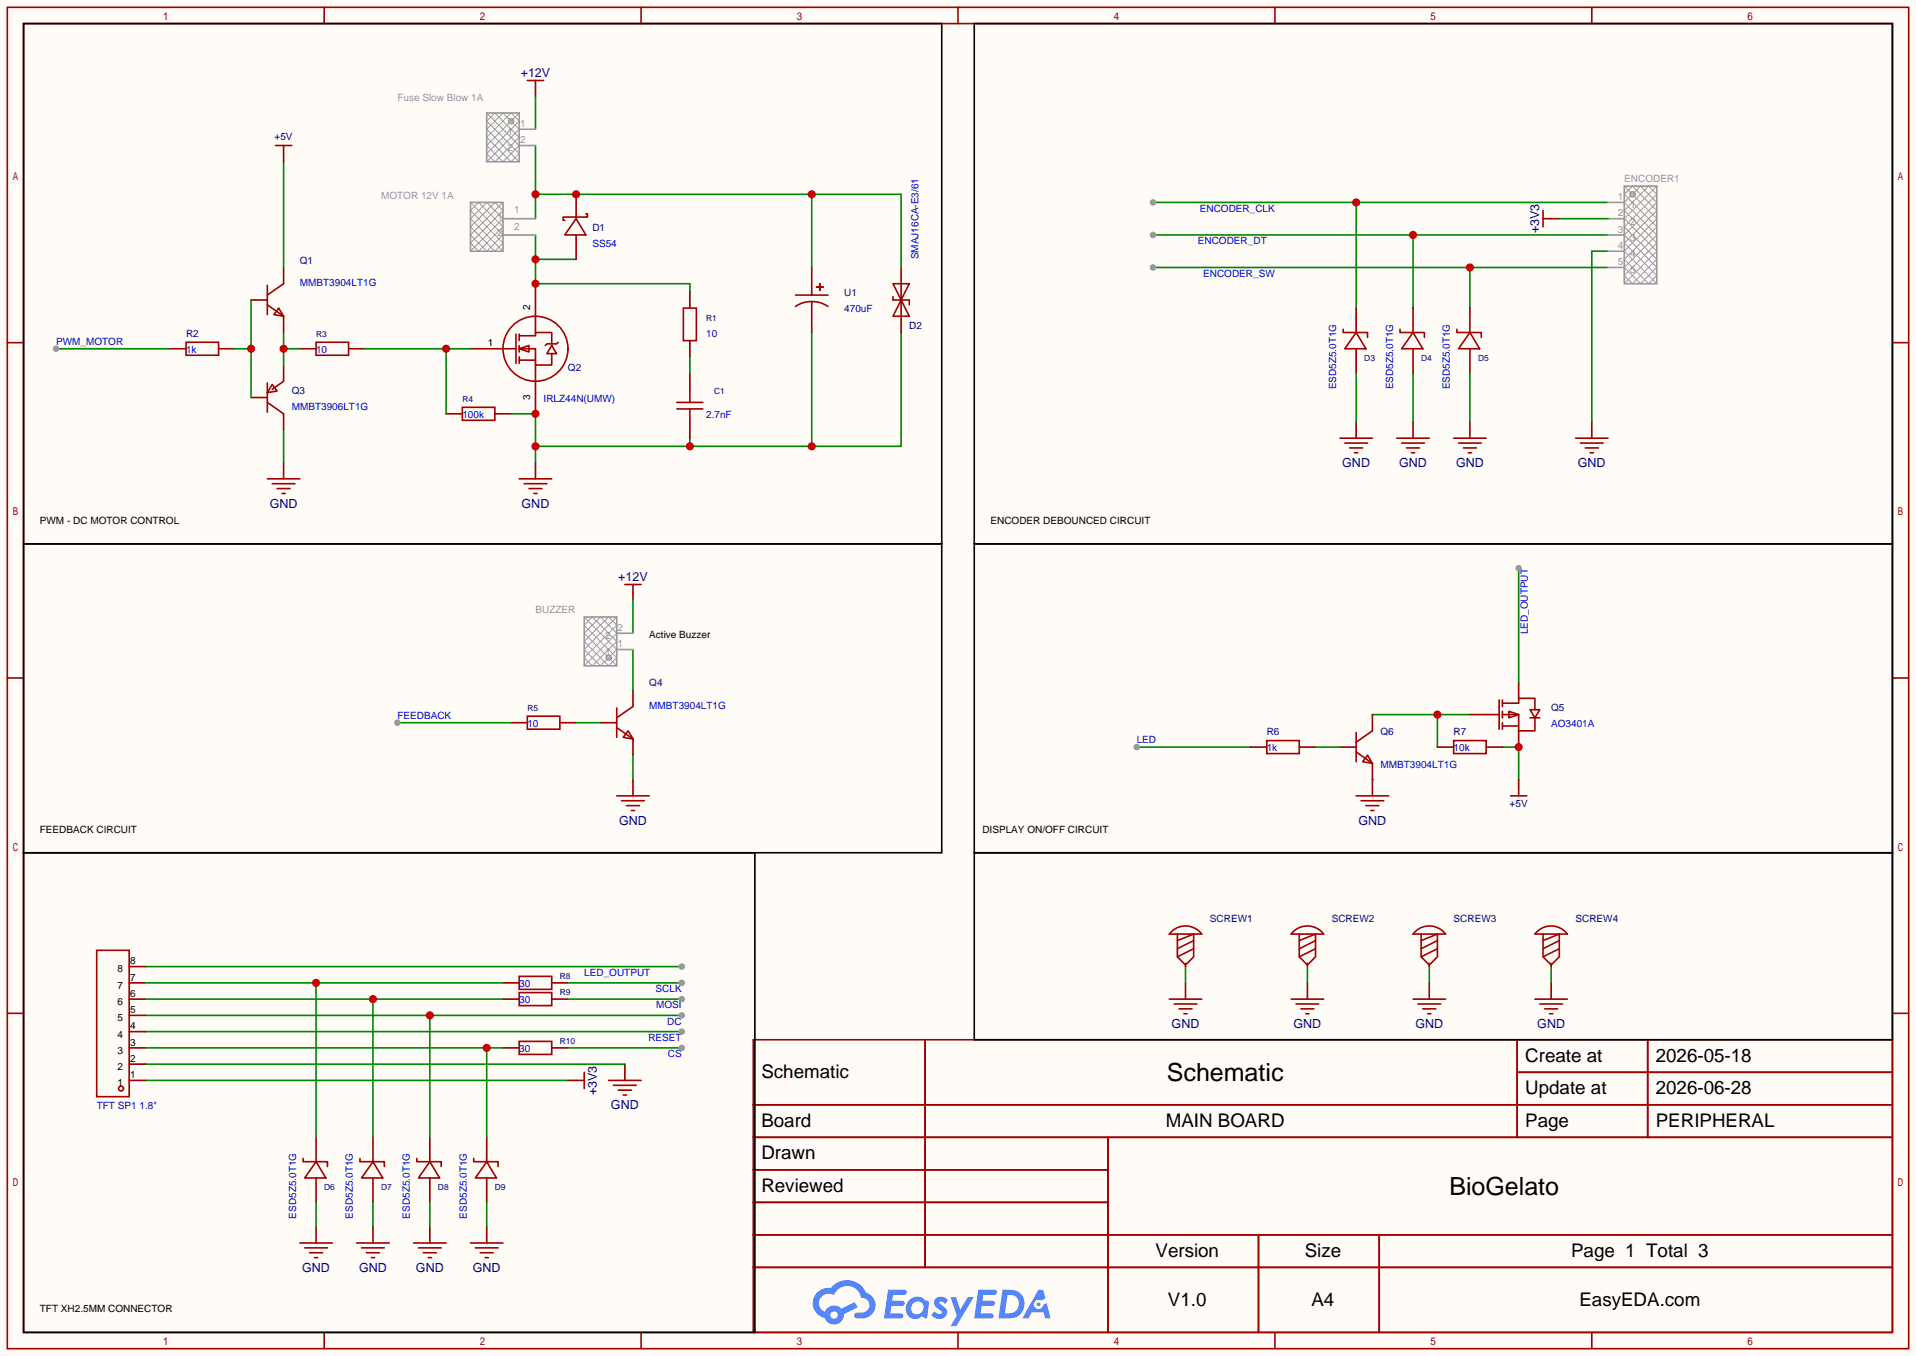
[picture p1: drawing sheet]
<svg xmlns="http://www.w3.org/2000/svg" width="299mm" height="212mm" viewBox="0 0 299 212" stroke-linecap="round" stroke-linejoin="round" font-family="sans-serif">
<path d="M0 0h299.5v211.8h-299.5z" fill="#fffcf7"/>
<g fill="none" stroke="#a10000" stroke-width=".25">
<path d="M1.1 1.1h297.2v209.6h-297.2zM3.7 3.7h292.1v204.5h-292.1zM50.7 1.1v2.6M100.2 1.1v2.6M149.7 1.1v2.6M199.3 1.1v2.6M248.8 1.1v2.6M1.1 53.5h2.6M295.8 53.5h2.5M1.1 105.9h2.6M295.8 105.9h2.5M1.1 158.3h2.6"/>
<path d="M295.8 158.3h2.5M117.7 162.4h178.1v45.8h-178.1zM117.7 172.6h178.1M117.7 177.7h178.1M144.6 162.4v35.6M173.2 177.7v30.5M237.1 162.4v15.3M237.1 167.5h58.7M257.5 162.4v15.3M117.7 182.8h55.5M117.7 192.9h178.1M117.7 187.8h55.5"/>
<path d="M117.7 198h178.1M196.7 192.9v15.3M215.6 192.9v15.3M50.7 208.2v2.5M100.2 208.2v2.5M149.7 208.2v2.5M199.3 208.2v2.5M248.8 208.2v2.5"/>
</g>
<g fill="#5487ff">
<path d="M146.3 202.8a1.3 1.3 0 0 1 1.8 .3l-.4 .6a.54 .54 0 0 0-.9-.2l.1 .1a2.32 2.32 0 0 1 1.1 1.4 1.36 1.36 0 0 1-1.1 1.1 1.36 1.36 0 0 1-1.4-.7l.6-.6a.7 .7 0 0 0 1.1 .3l-.1-.3a1.6 1.6 0 0 1-1.1-1.6z"/>
<path d="M148.6 202.7h.8l.7 1.9 1.2-1.9h.9l-2.7 4.5h-.9l.9-1.7z"/>
<path d="M138.8 201.5h1.6a1.31 1.31 0 0 1 1.3 .2 .4 .4 0 0 1-.4 .6h-1.7l-.2 .9h1.7a.4 .4 0 0 1 .3 .4 .4 .4 0 0 1-.4 .4h-1.7l-.1 1.2h.8a1.23 1.23 0 0 1 1.1 .2 .39 .39 0 0 1-.3 .6h-2.6z"/>
<path d="M152.9 201.5h1.6a1.32 1.32 0 0 1 1.3 .2 .39 .39 0 0 1-.4 .6h-1.7l-.2 .9h1.7a.4 .4 0 0 1 .3 .4 .4 .4 0 0 1-.4 .4h-1.7l-.1 1.2h.8a1.23 1.23 0 0 1 1.1 .2 .39 .39 0 0 1-.3 .6h-2.6z"/>
<path d="M162.3 201.5h.7l.4 1.3-.7 .4a.75 .75 0 0 0-1.1 .3 .75 .75 0 0 0 .5 1 .75 .75 0 0 0 1-.6l.5-.3 .6 2.4h-.8l-.3-1h-1.8l-.6 1h-.9z"/>
<path d="M156.7 201.5l-.6 4.5h1.4a2.27 2.27 0 0 0 2.5-1.7 2.27 2.27 0 0 0-1.3-2.7zM157.5 202.3a1.5 1.5 0 0 1 1.8 1.5 1.5 1.5 0 0 1-2 1.4h-.2z"/>
<path d="M142.1 203.1a1.62 1.62 0 0 0-.4 2.1 1.62 1.62 0 0 0 2.1 .7l.3-.3 .4 .3 .4 .1 .3-2.5-.2-.3h-.1a.57 .57 0 0 1-.6-.4 1.73 1.73 0 0 0-2.2 .3zM142.7 203.6a.96 .96 0 0 1 1.5 0 .96 .96 0 0 1-.2 1.5 .95 .95 0 0 1-1.4-.1 .95 .95 0 0 1 .1-1.4z"/>
<path d="M127.8 201.9a2.37 2.37 0 0 0 1.1 4 1.54 1.54 0 0 0 1.8 1 1.54 1.54 0 0 0 1.2-1.6l2.2-1.1-.5-.8-2.1 1.1a1.57 1.57 0 0 0-2.6 .4 1.5 1.5 0 0 1-.7-2.1 1.5 1.5 0 0 1 2.1-.5 2.23 2.23 0 0 1 2.3-1.4 2.23 2.23 0 0 1 2 1.8 1.16 1.16 0 0 1 1.3 1.1 1.16 1.16 0 0 1-1.1 1.3h-.7a.47 .47 0 0 0-.6 .3 .47 .47 0 0 0 .5 .6 2.23 2.23 0 0 0 2.2-.7 2.23 2.23 0 0 0 .4-2.3 2.16 2.16 0 0 0-1.3-1.1 3.2 3.2 0 0 0-5.4-.7h-.4a2.55 2.55 0 0 0-1.7 .7zM129.8 205.4a.58 .58 0 0 1 1.1 0 .58 .58 0 0 1-1.1 0z"/>
<circle cx="162.3" cy="203.8" r=".28"/>
</g>
<g fill="none" stroke="#a10000" stroke-width=".25">
<path d="M29.1 53.5h5.1v2h-5.1zM41.8 47.6l2.5 1.8M41.8 44.6v4.5M41.8 59.8v4.6M43.6 48.1l.7 1.3-1.5-.3zM44.3 44.3l-2.5 1.8M44.3 59.6l-1.8 1.2M49.4 53.5h5.1v2h-5.1zM78.6 54.5h2M80.6 52.2v4.6M81.2 52.5h2.5v-.6h2.5v1.8M81.2 54.5h2.5v2.5h2.5v-1.8"/>
<path d="M81.2 54.5l1.5-.5v1zM81.2 56.3h2.5M81.2 52.2v1M81.2 54v1M81.2 55.8v1M83.7 49.4v2.5M83.7 57v2.6M86.2 54l.8 1.2h-1.5zM87.2 53.5l-.2 .2h-1.5l-.3 .3M41.8 62.9l2.5 1.7M42.5 60.1l.8 1-1.5 .2zM72.3 63.6h5v2.1h-5z"/>
<path d="M82.4 111.9h5.1v2h-5.1z"/>
<circle cx="83.7" cy="54.5" r="5.1"/>
</g>
<g fill="none" stroke="#870000" stroke-width=".25">
<path d="M26.5 54.5h2.6M34.2 54.5h2.5M39.2 46.9h2.6M44.3 41.8v2.5M44.3 49.4v2.5M44.3 57v2.6M46.9 54.5h2.5M54.5 54.5h2.5M73.5 54.5h5.1M83.7 44.3v5.1M83.7 59.6v5M39.2 62.1h2.6"/>
<path d="M44.3 64.6v2.6M69.7 64.6h2.6M77.3 64.6h2.6M79.9 112.9h2.5M87.5 112.9h2.5"/>
</g>
<path d="M44.3 51.9v5.1M44.3 54.5h2.6" fill="none" stroke="#008700" stroke-width=".25"/>
<circle cx="44.3" cy="54.5" r=".63" fill="#c00"/>
<path d="M36.7 54.5h2.5M39.2 46.9v15.2" fill="none" stroke="#008700" stroke-width=".25"/>
<circle cx="39.2" cy="54.5" r=".63" fill="#c00"/>
<path d="M57 54.5h16.5M69.7 54.5v10.1" fill="none" stroke="#008700" stroke-width=".25"/>
<circle cx="69.7" cy="54.5" r=".63" fill="#c00"/>
<path d="M83.7 72.3v2.5" fill="none" stroke="#870000" stroke-width=".25"/>
<path d="M81.2 74.8h5M81.9 75.6h3.6M82.7 76.3h2M83.4 77.1h.5" fill="none" stroke="#a10000" stroke-width=".25"/>
<path d="M126.9 51.9v17.8M140.8 51.9v17.8h-57.1M79.9 64.6h3.8v7.7M107.8 68.5v1.2" fill="none" stroke="#008700" stroke-width=".25"/>
<g fill="#c00">
<circle cx="83.7" cy="64.6" r=".63"/>
<circle cx="83.7" cy="69.7" r=".63"/>
<circle cx="107.8" cy="69.7" r=".63"/>
<circle cx="126.9" cy="69.7" r=".63"/>
</g>
<path d="M83.7 36.7v7.6h24.1v1.3M83.7 40.5h6.3" fill="none" stroke="#008700" stroke-width=".25"/>
<g fill="#c00">
<circle cx="83.7" cy="40.5" r=".63"/>
<circle cx="83.7" cy="44.3" r=".63"/>
</g>
<path d="M124.3 47.9a4.6 4.6 0 0 1 5.1 0M124.3 46.1h5.1M127.6 44.8l1.1 .1zM128.1 44.3v1zM41.8 74.8h5.1M42.5 75.6h3.6M43.3 76.3h2M44.1 77.1h.5" fill="none" stroke="#a10000" stroke-width=".25"/>
<path d="M126.9 41.8v4.3M126.9 47.1v4.8M44.3 72.3v2.5" fill="none" stroke="#870000" stroke-width=".25"/>
<path d="M8.8 54.5h17.7M44.3 67.2v5.1" fill="none" stroke="#008700" stroke-width=".25"/>
<circle cx="8.8" cy="54.5" r=".51" fill="#999"/>
<path d="M3.7 3.7h143.5v81.3h-143.5z" fill="none" stroke="#000" stroke-width=".25"/>
<path d="M62.1 112.9h17.8" fill="none" stroke="#008700" stroke-width=".25"/>
<circle cx="62.1" cy="112.9" r=".51" fill="#999"/>
<path d="M3.7 85h143.5v48.2h-143.5z" fill="none" stroke="#000" stroke-width=".25"/>
<path d="M214.5 111.6h15.2M224.7 111.6v5.1M234.8 116.7h2.6v5.1" fill="none" stroke="#008700" stroke-width=".25"/>
<circle cx="224.7" cy="111.6" r=".63" fill="#c00"/>
<path d="M232.3 111.6h2M234.3 109.3v4.6M234.8 111.6h2.6v2.6h2.5v-2.1M234.8 109.9h2.6v-.8h2.5v1.8M234.8 113.4h2.6M234.8 109.3v1.1M234.8 111.1v1M234.8 112.9v1M235.8 111.1l1.6 .5-1.6 .5zM239.1 110.9h1.6l-.8 1.2zM239.1 112.1h1.6" fill="none" stroke="#a10000" stroke-width=".25"/>
<path d="M229.7 111.6h2.6M237.4 106.6v2.5M237.4 114.2v2.5" fill="none" stroke="#870000" stroke-width=".25"/>
<circle cx="237.4" cy="116.7" r=".63" fill="#c00"/>
<path d="M3.7 133.2h114.3v75h-114.3z" fill="none" stroke="#000" stroke-width=".25"/>
<path d="M177.7 116.7h17.8" fill="none" stroke="#008700" stroke-width=".25"/>
<circle cx="177.7" cy="116.7" r=".51" fill="#999"/>
<path d="M180.2 36.7h71.1M220.9 36.7v11.4" fill="none" stroke="#008700" stroke-width=".25"/>
<circle cx="220.9" cy="36.7" r=".63" fill="#c00"/>
<circle cx="180.2" cy="36.7" r=".51" fill="#999"/>
<path d="M180.2 31.6h71.1M212 31.6v16.5" fill="none" stroke="#008700" stroke-width=".25"/>
<circle cx="212" cy="31.6" r=".63" fill="#c00"/>
<circle cx="180.2" cy="31.6" r=".51" fill="#999"/>
<path d="M180.2 41.8h71.1M229.7 41.8v6.3" fill="none" stroke="#008700" stroke-width=".25"/>
<circle cx="229.7" cy="41.8" r=".63" fill="#c00"/>
<circle cx="180.2" cy="41.8" r=".51" fill="#999"/>
<path d="M152.3 3.7h143.5v81.3h-143.5z" fill="none" stroke="#000" stroke-width=".25"/>
<path d="M83.7 13.8v1.3M237.4 121.8v1.3M97.7 166.2v2.6" fill="none" stroke="#870000" stroke-width=".25"/>
<path d="M82.4 12.6h2.6M83.7 12.6v1.2M236.1 124.3h2.5M237.4 123.1v1.2M95.1 168.8h5.1M95.9 169.5h3.5M96.6 170.3h2.1M97.4 171.1h.5" fill="none" stroke="#a10000" stroke-width=".25"/>
<path d="M44.3 25.3v16.5M22.7 161.2h83.9" fill="none" stroke="#008700" stroke-width=".25"/>
<circle cx="106.6" cy="161.2" r=".51" fill="#999"/>
<path d="M22.7 158.6h83.9M67.2 158.6v19.1" fill="none" stroke="#008700" stroke-width=".25"/>
<circle cx="67.2" cy="158.6" r=".63" fill="#c00"/>
<circle cx="106.6" cy="158.6" r=".51" fill="#999"/>
<path d="M237.4 88.8v17.8M22.7 168.8h66.1M22.7 166.2h75" fill="none" stroke="#008700" stroke-width=".25"/>
<circle cx="237.4" cy="88.8" r=".51" fill="#999"/>
<path d="M22.7 151h83.9" fill="none" stroke="#008700" stroke-width=".25"/>
<circle cx="106.6" cy="151" r=".51" fill="#999"/>
<path d="M152.3 85h143.5v48.2h-143.5zM152.3 133.2h143.5v29.2h-143.5z" fill="none" stroke="#000" stroke-width=".25"/>
<g fill="none" stroke="#870000" stroke-width=".25">
<path d="M44.3 24v1.3M90 30.4v3.8M90 36.7v3.8M242.4 34.2h1.3M140.8 41.8v10.1M248.8 65.9v2.6M98.9 92.6v1.3M93.9 112.9h2.5M98.9 107.8v2.6M98.9 115.4v2.6M195.5 116.7h2.5M203.1 116.7h2.5"/>
<path d="M209.4 116.7h2.6M214.5 111.6v2.6M214.5 119.3v5M224.7 116.7h2.5M232.3 116.7h2.5M98.9 121.8v2.5M20.2 158.6h2.5M20.2 156.1h2.5M20.2 153.5h2.5M20.2 151h2.5M185.3 153.5v2.6M204.3 153.5v2.6"/>
<path d="M223.4 153.5v2.6M242.4 153.5v2.6M20.2 168.8h2.5M20.2 166.2h2.5M20.2 163.7h2.5M20.2 161.2h2.5M88.8 168.8h1.2"/>
</g>
<g fill="none" stroke="#a10000" stroke-width=".25">
<path d="M43.1 22.7h2.5M44.3 22.7v1.3M90 34.2l1.6 2.5h-3.3zM91.6 33.4h.2v.5h-3.8v.5h.3M241.2 32.9v2.5M241.2 34.2h1.2M139.6 44.3h2.5l-1.3 2.6zM139.6 46.4v.5h2.5v.7M140.8 46.9l1.3 2.5h-2.5zM246.3 68.5h5M247 69.2h3.6M247.8 70h2"/>
<path d="M248.5 70.7h.5M97.7 91.3h2.5M98.9 91.3v1.3M96.4 113.7l2.5 1.7M96.4 110.6v4.6M98.2 114.2l.7 1.2-1.5-.2zM98.9 110.4l-2.5 1.7M198 115.7h5.1v2h-5.1zM212 117.5l2.5 1.8M212 114.4v4.6M213.7 118l.8 1.3-1.5-.3zM214.5 114.2l-2.5 1.8"/>
<path d="M227.2 115.7h5.1v2h-5.1zM96.4 124.3h5.1M97.2 125.1h3.5M97.9 125.9h2M98.7 126.6h.5M212 124.3h5M212.7 125.1h3.6M213.5 125.9h2M214.2 126.6h.6M15.1 148.5h5.1v22.8h-5.1zM182.8 156.1h5M183.5 156.8h3.6"/>
<path d="M184.3 157.6h2M185 158.4h.5M201.8 156.1h5.1M202.6 156.8h3.5M203.3 157.6h2.1M204.1 158.4h.5M220.9 156.1h5M221.6 156.8h3.6M222.4 157.6h2M223.1 158.4h.5M239.9 156.1h5.1M240.7 156.8h3.5"/>
<path d="M241.4 157.6h2.1M242.2 158.4h.5M90 168.8h1.3M91.3 167.5v2.6"/>
<circle cx="18.9" cy="170.1" r=".38"/>
</g>
<g fill="none" stroke="#008700" stroke-width=".25">
<path d="M83.7 15.1v5.1M83.7 22.7v11.5M83.7 30.4h57.1v11.4M126.9 30.4v11.4M251.3 39.2h-2.5v26.7M98.9 93.9v5M90 112.9h3.9M98.9 101.5v6.3M98.9 118v3.8M205.6 116.7h3.8M214.5 121.8h.1M185.3 151v2.5"/>
<path d="M204.3 151v2.5M223.4 151v2.5M242.4 151v2.5"/>
</g>
<g fill="#c00">
<circle cx="90" cy="30.4" r=".63"/>
<circle cx="83.7" cy="30.4" r=".63"/>
<circle cx="126.9" cy="30.4" r=".63"/>
</g>
<g fill="none" stroke="#870000" stroke-width=".25">
<path d="M107.8 45.6v2.5M107.8 53.2v2.6M107.8 58.3v2.5M212 48.1v3.8M212 54.5v3.8M220.9 48.1v3.8M220.9 54.5v3.8M229.7 48.1v3.8M229.7 54.5v3.8M107.8 65.9v2.6M212 65.9v2.6M220.9 65.9v2.6"/>
<path d="M229.7 65.9v2.6M78.6 153.5h2.6M78.6 156.1h2.6M86.2 153.5h2.6M86.2 156.1h2.6M49.4 177.7v3.8M58.3 177.7v3.8M67.2 177.7v3.8M76.1 177.7v3.8M78.6 163.7h2.6M86.2 163.7h2.6M49.4 184v3.8"/>
<path d="M49.4 191.6v2.6M58.3 184v3.8M58.3 191.6v2.6M67.2 184v3.8M67.2 191.6v2.6M76.1 184v3.8M76.1 191.6v2.6"/>
</g>
<g fill="none" stroke="#a10000" stroke-width=".25">
<path d="M106.8 48.1h2v5.1h-2zM209.9 51.4v.5h3.8v.8M212 51.9l1.5 2.6h-3.3zM218.8 51.4v.5h3.8v.8M220.9 51.9l1.5 2.6h-3.3zM227.7 51.4v.5h3.8v.8M229.7 51.9l1.6 2.6h-3.3zM105.8 63.9h4.1M105.8 62.9h4.1M107.8 60.8v2.1M107.8 63.9v2M209.4 68.5h5.1"/>
<path d="M210.2 69.2h3.5M210.9 70h2.1M211.7 70.7h.5M218.3 68.5h5.1M219.1 69.2h3.5M219.8 70h2.1M220.6 70.7h.5M227.2 68.5h5.1M228 69.2h3.5M228.7 70h2.1M229.5 70.7h.5M81.2 152.5h5v2.1h-5z"/>
<path d="M81.2 155.1h5v2h-5zM81.2 162.7h5v2h-5zM46.9 194.2h5M47.4 181v.5h3.8v.7M47.6 194.9h3.6M48.4 195.7h2M49.1 196.5h.6M49.4 181.5l1.5 2.5h-3.3zM55.8 194.2h5M56.3 181v.5h3.8v.7M56.5 194.9h3.6M57.3 195.7h2"/>
<path d="M58 196.5h.5M58.3 181.5l1.5 2.5h-3.3zM64.6 194.2h5.1M65.2 181v.5h3.8v.7M65.4 194.9h3.6M66.2 195.7h2M66.9 196.5h.5M67.2 181.5l1.5 2.5h-3.3zM73.5 194.2h5.1M74 181v.5h3.9v.7M74.3 194.9h3.6M75.1 195.7h2"/>
<path d="M75.8 196.5h.5M76.1 181.5l1.5 2.5h-3.3z"/>
</g>
<path d="M107.8 55.8v2.5M212 58.3v7.6M220.9 58.3v7.6M229.7 58.3v7.6M88.8 163.7h17.8M49.4 187.8v3.8M58.3 187.8v3.8M67.2 187.8v3.8M76.1 187.8v3.8" fill="none" stroke="#008700" stroke-width=".25"/>
<circle cx="106.6" cy="163.7" r=".51" fill="#999"/>
<path d="M22.7 163.7h55.9M76.1 163.7v14" fill="none" stroke="#008700" stroke-width=".25"/>
<circle cx="76.1" cy="163.7" r=".63" fill="#c00"/>
<path d="M88.8 153.5h17.8" fill="none" stroke="#008700" stroke-width=".25"/>
<circle cx="106.6" cy="153.5" r=".51" fill="#999"/>
<path d="M22.7 153.5h55.9M49.4 153.5v24.2" fill="none" stroke="#008700" stroke-width=".25"/>
<circle cx="49.4" cy="153.5" r=".63" fill="#c00"/>
<path d="M88.8 156.1h17.8" fill="none" stroke="#008700" stroke-width=".25"/>
<circle cx="106.6" cy="156.1" r=".51" fill="#999"/>
<path d="M22.7 156.1h55.9M58.3 156.1v21.6" fill="none" stroke="#008700" stroke-width=".25"/>
<circle cx="58.3" cy="156.1" r=".63" fill="#c00"/>
<g fill="none" stroke="#999" stroke-width=".25">
<path d="M76.1 17.7h5.1v7.6h-5.1zM73.5 31.6h5.1v7.6h-5.1zM78.6 34.2h5.1M78.6 36.7h5.1M81.2 22.7h2.5M81.2 20.2h2.5M251.3 34.2h2.6M251.3 36.7h2.6M251.3 31.6h2.6M251.3 39.2h2.6M253.9 29.1h5.1v15.2h-5.1zM251.3 41.8h2.6"/>
<path d="M91.3 96.4h5.1v7.6h-5.1zM96.4 98.9h2.5M96.4 101.5h2.5"/>
<circle cx="79.9" cy="18.9" r=".38"/>
<circle cx="255.1" cy="30.4" r=".38"/>
<circle cx="95.1" cy="102.7" r=".38"/>
</g>
<g fill="none" stroke="#999" stroke-width=".16">
<path d="M76.1 18.9l1.2-1.2 3.9 3.8-3.9 3.8-1.2-1.3 5.1-5.1-1.3-1.2-3.8 3.8 3.8 3.8 1.3-1.3zM76.1 17.7l5.1 5-2.6 2.6-2.5-2.6 5.1-5M80 18.6l.2 .2M80.2 19.1l-.2 .2M73.5 39.2l5.1-5-2.5-2.6-2.6 2.6 5.1 5M73.5 31.6l5.1 5.1-2.5 2.5-2.6-2.5 5.1-5.1M74.8 31.6l-1.3 1.3 5.1 5.1-1.3 1.2-3.8-3.8 3.8-3.8 1.3 1.3-5.1 5.1 1.3 1.2 3.8-3.8zM76.1 25.3l5.1-5.1-2.6-2.5-2.5 2.5 5.1 5.1M253.9 30.4l1.2-1.3 3.9 3.8-5.1 5.1 5.1 5.1-1.3 1.2-3.8-3.8 5.1-5.1zM253.9 31.6l2.5-2.5 2.6 2.5-5.1 5.1 5.1 5.1-2.6 2.5-2.5-2.5 5.1-5.1zM253.9 32.9l3.8-3.8 1.3 1.3-5.1 5 5.1 5.1-3.9 3.8-1.2-1.2 5.1-5.1zM253.9 29.1l5.1 5.1-5.1 5 5.1 5.1"/>
<path d="M255.3 30l.2 .2M255.5 30.5l-.2 .2M259 29.1l-5.1 5.1 5.1 5-5.1 5.1M91.3 97.7l1.3-1.3 3.8 3.8-3.8 3.8-1.3-1.3 5.1-5-1.3-1.3-3.8 3.8 3.8 3.8 1.3-1.3zM91.3 96.4l5.1 5.1-2.5 2.5-2.6-2.5 5.1-5.1M91.3 104l5.1-5.1-2.5-2.5-2.6 2.5 5.1 5.1M95.3 102.4l.2 .2M95.5 102.9l-.2 .2"/>
</g>
<path d="M243.7 34.2h7.6" fill="none" stroke="#008700" stroke-width=".25"/>
<g fill="none" stroke="#a10000" stroke-width=".25">
<path d="M183.2 145.4a3.2 3.2 0 0 1 4.6 .5h-5zM184 145.9v3.6l1.3 1.2 1.3-1.2v-3.6l-2.6 1M186.6 146.9l-2.6 1.3M186.6 148.2l-2.6 1.3M202.2 145.4a3.2 3.2 0 0 1 4.7 .5h-5.1zM203.1 145.9v3.6l1.2 1.2 1.3-1.2v-3.6l-2.5 1M205.6 146.9l-2.5 1.3M205.6 148.2l-2.5 1.3M221.3 145.4a3.2 3.2 0 0 1 4.6 .5h-5zM222.1 145.9v3.6l1.3 1.2 1.3-1.2v-3.6l-2.6 1M224.7 146.9l-2.6 1.3M224.7 148.2l-2.6 1.3"/>
<path d="M240.3 145.4a3.2 3.2 0 0 1 4.7 .5h-5.1zM241.2 145.9v3.6l1.2 1.2 1.3-1.2v-3.6l-2.5 1M243.7 146.9l-2.5 1.3M243.7 148.2l-2.5 1.3"/>
</g>
<path d="M185.3 150.5v.5M204.3 150.5v.5M223.4 150.5v.5M242.4 150.5v.5" fill="none" stroke="#870000" stroke-width=".25"/>
<g font-size="3.9">
<text x="182.4" y="168.9">Schematic</text>
<text x="226.5" y="186.7">BioGelato</text>
</g>
<g font-size="2.9">
<text x="238.4" y="165.9">Create at</text>
<text x="258.8" y="165.9">2026-05-18</text>
<text x="119" y="168.4">Schematic</text>
<text x="238.4" y="170.9">Update at</text>
<text x="258.8" y="170.9">2026-06-28</text>
<text x="119" y="176">Board</text>
<text x="182.2" y="176">MAIN BOARD</text>
<text x="238.4" y="176">Page</text>
<text x="258.8" y="176">PERIPHERAL</text>
<text x="119" y="181.1">Drawn</text>
<text x="119" y="186.2">Reviewed</text>
<text x="180.6" y="196.3">Version</text>
<text x="203.9" y="196.3">Size</text>
<text x="245.6" y="196.3">Page 1 Total 3</text>
<text x="182.6" y="204">V1.0</text>
<text x="205" y="204">A4</text>
<text x="246.9" y="204">EasyEDA.com</text>
</g>
<g font-size="2" fill="#000080">
<text x="81.4" y="12">+12V</text>
<text x="240.6" y="36.5" transform="rotate(-90 240.6 36.5)">+3V3</text>
<text x="209.8" y="72.9">GND</text>
<text x="218.7" y="72.9">GND</text>
<text x="227.6" y="72.9">GND</text>
<text x="246.6" y="72.9">GND</text>
<text x="42.2" y="79.3">GND</text>
<text x="81.5" y="79.3">GND</text>
<text x="96.6" y="90.7">+12V</text>
<text x="96.8" y="128.8">GND</text>
<text x="212.3" y="128.8">GND</text>
<text x="183.1" y="160.6">GND</text>
<text x="202.2" y="160.6">GND</text>
<text x="221.2" y="160.6">GND</text>
<text x="240.3" y="160.6">GND</text>
<text x="93.3" y="171.1" transform="rotate(-90 93.3 171.1)">+3V3</text>
<text x="95.5" y="173.3">GND</text>
<text x="47.2" y="198.7">GND</text>
<text x="56.1" y="198.7">GND</text>
<text x="65" y="198.7">GND</text>
<text x="73.9" y="198.7">GND</text>
</g>
<g font-size="1.6" fill="#999">
<text x="62.1" y="15.8">Fuse Slow Blow 1A</text>
<text x="79.3" y="23.7">2</text>
<text x="79.3" y="21.1">1</text>
<text x="81.3" y="22.4">2</text>
<text x="81.3" y="19.8">1</text>
<text x="253.9" y="28.5">ENCODER1</text>
<text x="59.6" y="31">MOTOR 12V 1A</text>
<text x="77.7" y="34.3">1</text>
<text x="80.4" y="33.3">1</text>
<text x="80.4" y="35.9">2</text>
<text x="252.9" y="31.3">1</text>
<text x="252.9" y="33.8">2</text>
<text x="254.8" y="32.5">1</text>
<text x="254.8" y="35.1">2</text>
<text x="77.7" y="36.9">2</text>
<text x="252.9" y="36.4">3</text>
<text x="252.9" y="38.9">4</text>
<text x="252.9" y="41.4">5</text>
<text x="254.8" y="37.6">3</text>
<text x="254.8" y="40.2">4</text>
<text x="254.8" y="42.7">5</text>
<text x="83.7" y="95.8">BUZZER</text>
<text x="94.6" y="99.9">2</text>
<text x="96.5" y="98.6">2</text>
<text x="96.5" y="101.1">1</text>
<text x="94.6" y="102.4">1</text>
</g>
<g font-size="1.6" fill="#000080">
<text x="42.9" y="21.9">+5V</text>
<text x="46.9" y="41.2">Q1</text>
<text x="92.6" y="36.1">D1</text>
<text x="132" y="46.3">U1</text>
<text x="29.1" y="52.6">R2</text>
<text x="142.1" y="51.4">D2</text>
<text x="88.8" y="58">Q2</text>
<text x="45.6" y="61.5">Q3</text>
<text x="101.5" y="107.2">Q4</text>
<text x="242.4" y="111">Q5</text>
<text x="198" y="114.9">R6</text>
<text x="215.8" y="114.9">Q6</text>
<text x="227.2" y="114.9">R7</text>
<text x="236" y="126">+5V</text>
<text x="189.1" y="144.1">SCREW1</text>
<text x="208.2" y="144.1">SCREW2</text>
<text x="227.2" y="144.1">SCREW3</text>
<text x="246.3" y="144.1">SCREW4</text>
</g>
<g font-size="1.6" fill="#00f">
<text x="187.5" y="33.1">ENCODER_CLK</text>
<text x="92.6" y="38.7">SS54</text>
<text x="143.6" y="40.5" transform="rotate(-90 143.6 40.5)">SMAJ16CA-E3/61</text>
<text x="187.2" y="38.1">ENCODER_DT</text>
<text x="46.9" y="44.8">MMBT3904LT1G</text>
<text x="188.1" y="43.2">ENCODER_SW</text>
<text x="8.8" y="53.9">PWM_MOTOR</text>
<text x="110.4" y="52.6">10</text>
<text x="132" y="48.8">470uF</text>
<text x="29.1" y="55.2">1k</text>
<text x="49.4" y="55.2">10</text>
<text x="45.6" y="64.1">MMBT3906LT1G</text>
<text x="72.3" y="65.3">100k</text>
<text x="85" y="62.8">IRLZ44N(UMW)</text>
<text x="110.4" y="65.3">2.7nF</text>
<text x="208.8" y="60.8" transform="rotate(-90 208.8 60.8)">ESD5Z5.0T1G</text>
<text x="217.7" y="60.8" transform="rotate(-90 217.7 60.8)">ESD5Z5.0T1G</text>
<text x="226.6" y="60.8" transform="rotate(-90 226.6 60.8)">ESD5Z5.0T1G</text>
<text x="238.8" y="99.1" transform="rotate(-90 238.8 99.1)">LED_OUTPUT</text>
<text x="62.1" y="112.3">FEEDBACK</text>
<text x="82.4" y="113.6">10</text>
<text x="101.5" y="110.8">MMBT3904LT1G</text>
<text x="242.4" y="113.6">AO3401A</text>
<text x="177.7" y="116.1">LED</text>
<text x="198" y="117.4">1k</text>
<text x="215.8" y="119.9">MMBT3904LT1G</text>
<text x="227.2" y="117.4">10k</text>
<text x="81.2" y="154.2">30</text>
<text x="91.3" y="152.4">LED_OUTPUT</text>
<text x="102.5" y="155">SCLK</text>
<text x="81.2" y="156.8">30</text>
<text x="102.6" y="157.5">MOSI</text>
<text x="104.3" y="160.1">DC</text>
<text x="81.2" y="164.4">30</text>
<text x="101.3" y="162.6">RESET</text>
<text x="104.4" y="165.1">CS</text>
<text x="15.1" y="173.3">TFT SP1 1.8&quot;</text>
<text x="46.3" y="190.4" transform="rotate(-90 46.3 190.4)">ESD5Z5.0T1G</text>
<text x="55.2" y="190.4" transform="rotate(-90 55.2 190.4)">ESD5Z5.0T1G</text>
<text x="64.1" y="190.4" transform="rotate(-90 64.1 190.4)">ESD5Z5.0T1G</text>
<text x="72.9" y="190.4" transform="rotate(-90 72.9 190.4)">ESD5Z5.0T1G</text>
</g>
<g font-size="1.6">
<text x="82.9" y="48.4" transform="rotate(-90 82.9 48.4)">2</text>
<text x="76.2" y="54.1">1</text>
<text x="82.9" y="62.4" transform="rotate(-90 82.9 62.4)">3</text>
<text x="6.2" y="81.8">PWM - DC MOTOR CONTROL</text>
<text x="154.8" y="81.8">ENCODER DEBOUNCED CIRCUIT</text>
<text x="101.5" y="99.6">Active Buzzer</text>
<text x="6.2" y="130.1">FEEDBACK CIRCUIT</text>
<text x="153.5" y="130.1">DISPLAY ON/OFF CIRCUIT</text>
<text x="18.4" y="154.5">7</text>
<text x="18.4" y="151.9">8</text>
<text x="20.3" y="155.7">6</text>
<text x="20.3" y="153.2">7</text>
<text x="20.3" y="150.7">8</text>
<text x="18.4" y="159.5">5</text>
<text x="18.4" y="157">6</text>
<text x="20.3" y="160.8">4</text>
<text x="20.3" y="158.3">5</text>
<text x="18.4" y="167.2">2</text>
<text x="18.4" y="164.6">3</text>
<text x="18.4" y="162.1">4</text>
<text x="20.3" y="165.9">2</text>
<text x="20.3" y="163.4">3</text>
<text x="18.4" y="169.7">1</text>
<text x="20.3" y="168.4">1</text>
<text x="6.2" y="205">TFT XH2.5MM CONNECTOR</text>
</g>
<g font-size="1.3" fill="#000080">
<text x="49.4" y="52.6">R3</text>
<text x="110.4" y="50.1">R1</text>
<text x="213.2" y="56.4">D3</text>
<text x="222.1" y="56.4">D4</text>
<text x="231" y="56.4">D5</text>
<text x="72.3" y="62.8">R4</text>
<text x="111.6" y="61.5">C1</text>
<text x="82.4" y="111">R5</text>
<text x="87.5" y="153">R8</text>
<text x="87.5" y="155.5">R9</text>
<text x="87.5" y="163.1">R10</text>
<text x="50.7" y="186">D6</text>
<text x="59.6" y="186">D7</text>
<text x="68.5" y="186">D8</text>
<text x="77.3" y="186">D9</text>
</g>
</svg>
